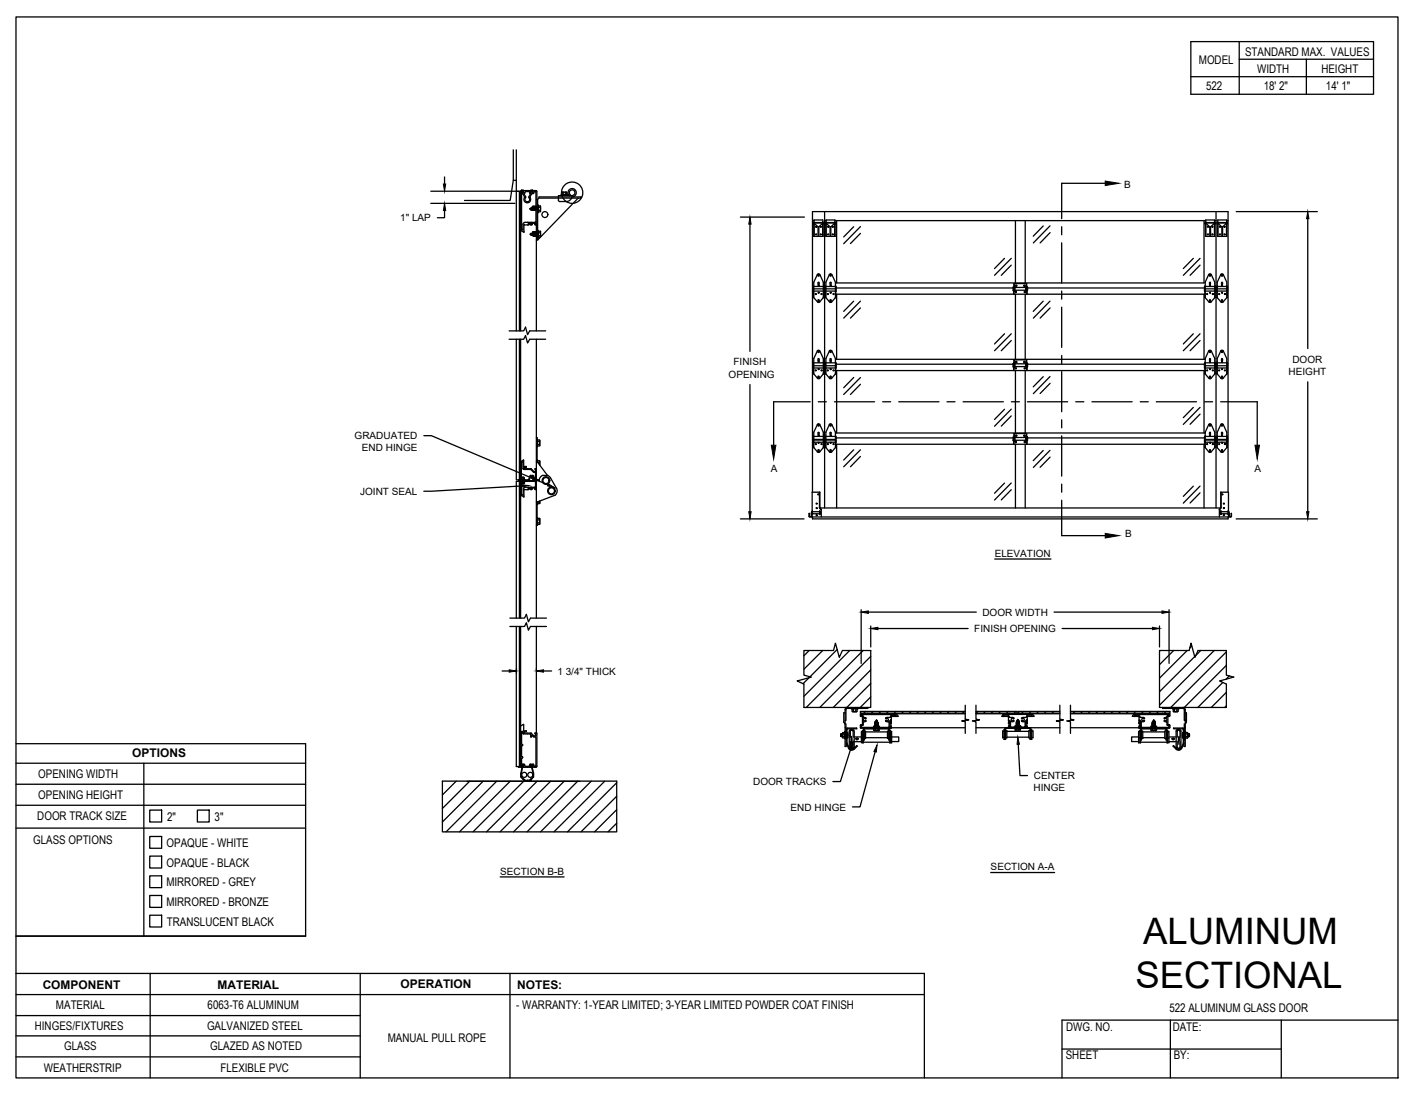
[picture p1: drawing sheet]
<svg xmlns="http://www.w3.org/2000/svg" width="279mm" height="216mm" viewBox="0 0 279 216" stroke-linecap="round" stroke-linejoin="round" font-family="sans-serif">
<!-- layer: ANNOTATIONS -->
<g fill="none" stroke="#000" stroke-width=".25">
<path d="M85 37.7h17.4M87.7 34.9v1.4M85 40.1h16.6M87.7 41.6v1.4h-1.4M146.1 42.8h12.6M148 44.2v25.1M243.9 41.8h16M258 43.2v25.6M148 75.9v25.1M258 75.4v25.6M83.6 86h1.5l23 9.7M102.9 95.9l-19.3 1"/>
<path d="M146.1 102.4h12.5M196.3 110.3h11.1M243.9 102.4h16M99.1 132.4h1.4M101.9 132v.9M105.8 132v.2M107.3 132.4h1.5M169.9 120.3v10.6M171.3 120.8h21.3M171.8 123.5v4.2M173.2 124h17.8M208 120.8h21.3"/>
<path d="M209.6 124h17.8M228.8 123.5v4.2M230.7 120.3v10.6M167.9 147.8l-2.1 6.4h-1.5M172.7 148.4l-3 10.8h-1.5M200.9 146.9l.4 6.2h1.4M98.7 173.1h12.6M195.5 172.2h12.6"/>
</g>
<g fill="#000" stroke="#000" stroke-width=".2">
<path d="M87.5 36.3h.4l-.2 1.4zM87.7 40.1l.2 1.5h-.4zM148 42.8l.2 1.4h-.5zM258 41.8l.3 1.4h-.5zM102.9 95.7l1.4 .1-1.4 .3zM108.2 95.5l1.2 .7-1.4-.3zM147.7 101h.5l-.2 1.4zM257.8 101h.5l-.3 1.4zM100.5 132.2l1.4 .2-1.4 .3zM105.8 132.4l1.5-.2v.5zM169.9 120.8l1.4-.2v.5zM171.8 124l1.4-.2v.5z"/>
<path d="M227.4 123.8l1.4 .2-1.4 .3zM229.3 120.6l1.4 .2-1.4 .3zM168.3 146.5l-.2 1.4-.5-.1zM173.1 147l-.2 1.4-.5-.1zM200.8 145.5l.3 1.4h-.4z"/>
</g>
<!-- layer: 521 -->
<g fill="none" stroke="#000" stroke-width=".25">
<path d="M101.3 29.6v6l-.6 4h-9M101.3 35.6h.6M101.9 29.6v35.7M101.9 37.8h.8M102.5 37.8v27.5M102.7 37.8v27.5M102.8 37.8v.2M102.9 38h.1M102.9 37.8h.1M102.9 38.1h.4M102.9 38.4v6.9l.1 .1 .2-.1v-1M102.9 37.6h.1"/>
<path d="M102.9 37.6l-.2 .2M103 37.7l-.1 .1M103 37.6v.1M103 38.2l.2 .1M103 38.2l-.1 .1M103.1 38.2h.1M103.2 37.7v.1M103.2 37.6v.1M103.2 37.6h.1M103.2 37.6h1.6M103.2 37.8h.1M103.3 38h.1"/>
<path d="M103.3 37.8h.1M103.3 37.8v.2M103.5 38.4l.2 .6M103.5 38v.3M103.7 37.8l-.1 .3M103.7 37.8h.7l.1 .1M104 37.6h.1M104.5 38v.1M104.5 38l.1 .3M104.6 38.4l-.3 .4a.58 .58 0 0 1 .2 .7 .58 .58 0 0 1-.5 .4l-.4-.4 .1-.5M104.7 37.8v.2M104.7 38h.1"/>
<path d="M104.7 37.8h.1M104.7 38.1h.4M104.8 37.6h.1M104.8 37.7l-.1 .1M104.8 37.6v.1M105 37.7l.1 .1M105 37.6v.1M105.1 37.6h.1M105.1 37.6h.7M105.1 38h.1M105.1 37.8h.1M105.1 37.8v.2"/>
<path d="M105.2 38.2h-.3l-.3 .6a.7 .7 0 0 1 0 1 .7 .7 0 0 1-1 .1 .7 .7 0 0 1-.1-1l-.3-.6M105.7 37.9l-.1-.1h-.2l-.2 .4M105.7 38v5.7M105.8 37.6l.1 .2M105.9 37.8v6.6M106.1 39.3v8.1h-.3M106.3 39.1h7.7M106.4 38.9l-.3 .4-.3 .1M106.4 38.9h8.3v.2h-.6l-8 8.3M110.8 38.3v.3M110.8 38.4h1.2M110.8 38.3a2.11 2.11 0 0 1 1.8-2.4 2.11 2.11 0 0 1 2.4 1.9 2.11 2.11 0 0 1-1.9 2.3"/>
<path d="M110.8 38.1v.3M110.9 38.7a2.11 2.11 0 0 0 2 1.4M111.1 38.1v.3M111.2 37.9l-.1 .1-.1-.1M111.5 37.9l.1 .1 .1-.1M111.6 38.1v.3M111.7 37.9l.1 .1M111.7 37.9h-.7l-.2 .1M111.9 38.1v.3M111.9 38.3v.3M112.3 38.6a.81 .81 0 0 1 .2-1.3 .81 .81 0 0 1 1.2 .5 .81 .81 0 0 1-.8 1M112.5 38.4a.56 .56 0 0 1 .1-.9 .56 .56 0 0 1 .8 .4 .56 .56 0 0 1-.5 .7"/>
<path d="M112.5 38.4l-.2 .2M112.9 38.9a1.17 1.17 0 0 1-1.2 .9h-1.2l-.3-.3M112.9 38.6h-2.7v.9M102.5 40.1h.2M102.7 45.5h.1M102.8 45.5h.1M102.8 45.5l.6 .3M103.4 45.8h.1M103.4 44.4v1.4M103.4 44.4h.1M103.4 44.4h.9M104.3 44.1v.1"/>
<path d="M104.3 44.1h.1M104.3 44.2h.1M104.3 44.1h.4M104.3 44.4h.1M104.4 44.3h.1M104.4 44.3v.1M104.5 41.2l.5 .1M104.6 46.2h.5l-.3 .2M104.7 44.1h.1M104.7 44.1v.3M104.7 44.4h.1M104.7 44.4h.2"/>
<path d="M104.8 46.4l-.2-.2 .2-.2h.3v.4M104.8 46.4h.3M104.9 44.1h.1M104.9 44.2h.1M104.9 44.1h.9M104.9 44.1v.1M104.9 44.4h.1M105 41.3l-.3 .1M105 44.3h.1M105 41l-.5 .2 .2 .2h.3M105 41h.1M105 41v.5"/>
<path d="M105 44.3l-.1 .1M105 41.5h.1M105 41.4v.1M105.1 41l-.1 .4zM105.1 41h.1M105.1 41.4v.1M105.1 41.5h.1M105.1 41v.4M105.1 41v.5M105.1 40.9h.1M105.1 40.9v.5M105.1 46.4h.1"/>
<path d="M105.1 46.5h.1M105.1 40.9v.1M105.1 40.9l.1 .1M105.1 46v.4l.1-.4M105.1 46h.1M105.2 41l-.1 .5M105.2 41.4l-.1 .1M105.2 41.5h.1M105.2 40.9h.1M105.2 40.9v.5v-.5M105.2 46.4l-.1 .1M105.2 46v.4"/>
<path d="M105.2 40.9v.1M105.2 46l-.1 .5M105.2 45.9h.1M105.2 45.9v.1M105.2 41.4v.1M105.2 45.9v.5M105.2 46.5h.1M105.2 41v.5M105.2 46v.5M105.3 40.9h.1M105.3 40.9l-.1 .5zM105.3 40.9l-.1 .6"/>
<path d="M105.3 40.9h-.1M105.3 45.9l-.1 .1M105.3 41.4l-.1 .1M105.3 41.5h.1M105.3 45.9l-.1 .6M105.3 45.9h.1M105.3 45.9v.1M105.3 46v.5M105.3 46.5h.1M105.3 40.9v.5zM105.3 41.4v.1M105.3 45.9v.6"/>
<path d="M105.4 46.5h.1M105.4 40.9h.1M105.4 40.9l-.1 .5zM105.4 40.9l-.1 .6M105.4 41.5h.1M105.4 40.9v.1M105.4 41h.1M105.4 45.9h.1M105.4 45.9l-.1 .6M105.4 41.5h.2M105.4 41v.5M105.4 41.4v.1"/>
<path d="M105.5 40.9h.1M105.5 40.9l-.1 .5zM105.5 46.5h.1M105.5 46.4v.1M105.5 41.5h-.1M105.5 41.5h.1M105.5 41h.1M105.5 45.9h.1M105.5 45.9v.5M105.5 41v.5M105.5 45.9l-.1 .6M105.5 45.9h.2"/>
<path d="M105.5 41.4v.1M105.5 45.9v.6M105.5 40.9v.5zM105.5 40.9l-.1 .1M105.5 44.3l.1 .1M105.5 45.9v.5zM105.5 44.3h.1M105.5 44.2h.3M105.6 41.4l-.1 .1M105.6 41.5h.1M105.6 45.9h.1M105.6 41l-.1 .5"/>
<path d="M105.6 45.9v.1M105.6 40.9h.1M105.6 40.9v.5v-.5M105.6 46.5h.1M105.6 40.9v.1M105.6 46l-.1 .5M105.6 43.9h-2l-.4 .2v.2M105.6 44.4h.1M105.6 44.4h.3M105.6 41.4v.1M105.6 45.9v.6M105.6 41v.5"/>
<path d="M105.6 40.9v.5zM105.6 46v.5M105.7 40.9h.1M105.7 40.9v.1M105.7 45.9l-.1 .1M105.7 41.4l-.1 .1M105.7 41.5h.1M105.7 45.9l-.1 .6M105.7 45.9h.1M105.7 41l-.1 .5M105.7 45.9v.1M105.7 46.5h.1"/>
<path d="M105.7 46v.5M105.7 43.7l-.1 .2M105.7 40.9v.5zM105.7 45.9v.6M105.7 41.1v.4M105.7 45.9l.1 .1M105.8 46.5h.1M105.8 44.1h.1M105.8 44.2h.1M105.8 46l-.1 .5M105.8 44.1v.1M105.8 45.9v.6"/>
<path d="M105.8 45.9h.1M105.8 45.9v.1M105.8 44.4v20.9M105.8 46.1v.4M105.9 44.4h.1M106.1 40.7l.1-.2-.1 1.4M106.1 45.8l.1-.3v1.4h-.1v-.5M106.1 41.6h.1M106.1 41.9h.1M106.1 40.9h.1M106.1 40.7h.1M106.1 45.8h.1"/>
<path d="M106.1 40.9v.7M106.1 41.6v.3M106.1 45.8v.6M106.1 41.3v.1M106.1 46.4h.1M106.1 40.7v.2M106.2 40.6l.5 .1M106.2 40.9h.4M106.2 45.9h.4M106.2 45.6l.5 .1M106.2 46.5h.4M106.6 41.5v.2"/>
<path d="M106.6 46.5v.2M106.6 40.9v.6h-.4M106.6 45.9v.6M106.6 40.7v.2M106.6 45.7v.2M106.7 41.7l-.5 .1M106.7 40.7v1M106.7 45.7v1M106.7 46.7l-.5 .1M160.3 43.5h.3M160.4 57h.1M160.5 44v.2l.1-.2"/>
<path d="M160.5 56.6v.8M160.6 56.5l-.1 2.2 1 1 1-1M160.6 56.5h1.9M160.6 57h1.9M160.6 57.4h1.9M160.6 43.8l-.1 .2M160.6 43.9v-.5h1.7v.5M160.6 43.9l-.1 .1M160.6 43.9h1.7M160.6 44.1h1.7M160.7 43.9l-.1 .2v2.6h.8v-1.9l-.7-.7v2.6M161.4 56.1h.2"/>
<path d="M161.6 59.2l-.1-.1-.1 .1v.3l.2-.1M161.6 55.8l-.2-.1v.4M161.6 54.2l-.1-.1-.1 .1v.3l.2-.1M161.6 54.2v.2M161.6 55.8v.3M161.6 59.2v.2M161.8 54.2a.29 .29 0 0 0-.3-.2 .29 .29 0 0 0-.2 .2l-.7 1.5v3M161.8 54.2l.7 1.5v3M162.3 43.9l.1 .2v2.6h-.8v-1.9l.7-.7M162.3 44.1v2.6M162.3 43.9l.1 .1M162.4 43.8l.1 .2"/>
<path d="M162.4 44v.2l.1-.2M162.5 56.5v2.2M162.5 56.6v.8M162.6 57h-.1M162.7 41.8v58.4M162.7 43.5h.3M162.8 57h.1M162.9 44v.2v-.2M162.9 56.6v.8M163 56.5l-.1 2.2 1 1 .9-1M163 56.5h1.8M163 57h1.8"/>
<path d="M163 57.4h1.8M163 43.8l-.2 .2M163 43.9l-.1 .1M163 43.9l1.8 .1M163 43.9v-.5h1.7v.5M163 44.1h1.7M163.1 43.9l-.2 .2v2.6h.9v-1.9l-.8-.7v2.6M163.8 56.1h.2M164 59.2l-.1-.1-.1 .1v.3l.2-.1M164 55.8l-.2-.1v.4M164 54.2l-.1-.1-.1 .1v.3l.2-.1M164 54.2v.2"/>
<path d="M164 55.8v.3M164 59.2v.2M164.1 54.2a.29 .29 0 0 0-.2-.2 .29 .29 0 0 0-.3 .2l-.6 1.5v3M164.1 54.2l.7 1.5v3M164.6 43.9l.2 .2v2.6h-.9v-1.9l.8-.7M164.7 44.1v2.6M164.7 43.8l.2 .2M164.7 43.5h73.2M164.8 44l.1 .2v-.2M164.8 56.5v2.2M164.9 56.6v.8M164.9 58.1h72.8"/>
<path d="M165 57h-.1M165 56.8h34.9M165.1 43.5v12.3M165.1 58.1v12.8M168.4 59.4l-1.9 2M168.4 44.7l-1.9 2.1M169.8 59.4l-3.3 3.4M169.8 44.7l-3.3 3.4M169.8 46.1l-2 2M198.2 51l-2 2M199.5 51l-3.3 3.3M199.5 52.3l-1.9 2"/>
<path d="M200 56.7h-.1v.6h.1M200.1 56.5l-.1 1.6M200.1 56.6l.2 .1v.6l-.2 .1M200.1 56v1.5M200.3 57.3h2.1M200.3 56.7h2.1M200.4 43.5v12.3M200.4 58.1v12.8M200.4 56.4l.1 .1 .1-.1M200.4 56.4l.1-.2 .1 .2M202 56.4l.1-.2 .1 .2M202 56.4l.1 .1 .2-.1"/>
<path d="M202.3 43.5v12.3M202.3 58.1v12.8M202.5 56.6l-.1 .1v.6l.1 .1M202.5 56l.1 1.5v-1.5h-2.5v2.1M202.6 58.1v-1.6v1.6M202.6 56.7h.2v.6h-.2M202.8 56.8h34.9M205.8 59.4l-1.9 2M205.8 44.6l-1.9 2M207.2 59.4l-3.3 3.4M207.2 44.6l-3.3 3.3M207.2 45.9l-2 2"/>
<path d="M235.5 51l-2 2M236.8 51l-3.3 3.3M236.8 52.3l-2 2M237.6 43.5v12.3h-72.8M237.6 58.1v12.8M237.7 57h.1M237.7 56.6v.8M237.8 44v.2v-.2M237.8 58.7v-3l.7-1.5a.29 .29 0 0 1 .3-.2 .29 .29 0 0 1 .2 .2l.7 1.5v3M237.8 56.5v2.2M237.8 56.5h1.9M237.8 57h1.9"/>
<path d="M237.8 57.4h1.9M237.9 43.8l-.1 .2M237.9 43.9v-.5h1.7v.5M237.9 43.9l-.1 .1M237.9 43.9h1.7M237.9 44.1v2.6M237.9 44.1h1.7M238 43.9l-.1 .2v2.6h.8v-1.9l-.8-.7M238.7 56.1v-.4l.1 .4M238.7 56.1h.1M238.7 59.2h.1l-.1 .3zM238.7 54.2h.1l-.1 .3z"/>
<path d="M239.6 43.9l.1 .2v2.6h-.8v-1.9l.7-.7M239.6 44.1v2.6M239.6 43.9l.1 .1M239.6 43.5h.3M239.7 43.8l.1 .2M239.7 56.5l.1 2.2-1.1 1-.9-1M239.7 44v.2l.1-.2M239.8 56.6v.8M239.8 57h.1M239.9 41.8v58.4M240.1 57h.1M240.1 56.6v.8"/>
<path d="M240.2 44v.2v-.2M240.2 58.7v-3l.7-1.5a.29 .29 0 0 1 .2-.2 .29 .29 0 0 1 .3 .2l.7 1.5v3M240.2 56.5v2.2M240.2 56.5h1.9M240.2 57h1.9M240.2 57.4h1.9M240.3 43.8l-.2 .2M240.3 43.9v-.5h1.7v.5M240.3 43.9l-.1 .1M240.3 43.9l1.8 .1M240.4 43.9l-.2 .2v2.6h.9v-1.9l-.8-.7v2.6M241 56.1l.1-.4 .1 .4"/>
<path d="M241 56.1h.2M241.1 59.2h.1l-.1 .3zM241.1 54.2h.1l-.1 .3zM241.9 44l.1 .1M241.9 43.9l.2 .2M241.9 44l-1.6 .1M242 44.1l-.8 .7v1.9h.9v-2.6M242 44.1v2.6M242 43.8l.2 .2M242 43.5h.3M242.1 56.5v2.2l-1 1-.9-1M242.1 44v.2l.1-.2"/>
<path d="M242.1 56.6v.8M242.2 57h-.1M100.5 67h2.8l.4-.8 .4 1.5 .4-.7h3.2M100.5 65.3h2.8l.4-.7 .4 1.4 .4-.7h3.2M101.9 67v27.7h.6v-27.7M102.7 67v27.7l-.4 .1M105.8 67v27.7l-.1 .1M160.5 71.7v.4M160.5 72.2v.4M160.6 71.5l-.1 2.3 1 1 1-1M160.6 71.6h1.9M160.6 72.2h1.9"/>
<path d="M160.6 72.6h1.9M161.4 74.3v.2h.2M161.4 70.9v.3l.2-.1M161.4 74.3h.2M161.4 70.9h.2M161.4 69.5h.2M161.6 69.3l-.2-.1v.3M161.6 69.3v.2M161.6 70.9v.2M161.6 74.3v.2M161.8 69.3a.29 .29 0 0 0-.3-.2 .29 .29 0 0 0-.2 .2l-.7 1.5v3M161.8 69.3l.7 1.5v3"/>
<path d="M162.5 71.5v2.3M162.5 71.7v.4M162.5 72.2v.4M162.9 71.7v.4M162.9 72.2v.4M163 71.5l-.1 2.3 1 1 .9-1M163 71.6h1.8M163 72.2h1.8M163 72.6h1.8M163.8 74.3v.2h.2M163.8 70.9v.3l.2-.1M163.8 74.3h.2"/>
<path d="M163.8 70.9h.2M163.8 69.5h.2M164 69.3l-.2-.1v.3M164 69.3v.2M164 70.9v.2M164 74.3v.2M164.1 69.3a.29 .29 0 0 0-.2-.2 .29 .29 0 0 0-.3 .2l-.6 1.5v3M164.1 69.3l.7 1.5v3M164.8 71.5v2.3M164.8 70.9h73M164.9 71.7v.4M164.9 72.2v.4"/>
<path d="M164.9 73.1h72.8M165 71.9h34.9M165.1 73.1v12.3M168.4 74.5l-1.9 2M169.8 60.8l-2 2M169.8 74.5l-3.3 3.4M169.8 75.8l-2 2.1M198.2 65.9l-2 2M199.5 65.9l-3.3 3.3M199.5 67.2l-1.9 2M200 71.8l-.1-.1v.7l.1-.1M200.1 71.6l-.1 1.5"/>
<path d="M200.1 71.7h.2v.7l-.2 .1M200.1 71v1.6M200.3 72.3h2.1M200.3 71.8h2.1M200.4 73.1v12.3M200.4 71.3h.2v.3h-.2zM202 71.3h.2v.3h-.2zM202.3 73.1v12.3M202.5 71.7h-.1v.7l.1 .1M202.5 71l.1 1.6v-1.6h-2.5v2.1M202.6 73.1v-1.5v1.5M202.6 71.8l.2-.1v.7l-.2-.1"/>
<path d="M202.8 71.9h34.9M205.8 74.3l-1.9 2M207.2 74.3l-3.3 3.4M207.2 60.8l-2 2M207.2 75.6l-2 2.1M235.5 65.9l-2 2M236.8 65.9l-3.3 3.3M236.8 67.2l-2 2M237.6 73.1v12.3M237.7 72.2v.4M237.7 71.7v-.1v.6v-.1M237.8 73.8v-3l.7-1.5a.29 .29 0 0 1 .2-.2 .29 .29 0 0 1 .3 .2l.7 1.5v3"/>
<path d="M237.8 71.5v2.3M237.8 71.6h1.9M237.8 72.2h1.9M237.8 72.6h1.9M238.7 74.3v.3l.1-.3M238.7 70.9v.3l.1-.3M238.7 69.5v-.3l.1 .3M238.7 74.3h.1M238.7 70.9h.1M238.7 69.5h.1M239.7 71.5l.1 2.3-1.1 1-.9-1M239.8 72.2v.4"/>
<path d="M239.8 71.7v-.1v.6v-.1M240.1 72.2v.4M240.1 71.7v.4M240.2 73.8v-3l.7-1.5a.29 .29 0 0 1 .2-.2 .29 .29 0 0 1 .3 .2l.7 1.5v3M240.2 71.5v2.3M240.2 71.6h1.9M240.2 72.2h1.9M240.2 72.6h1.9M241 74.3l.1 .3 .1-.3M241 70.9l.1 .3 .1-.3M241 69.5l.1-.3 .1 .3M241 74.3h.2"/>
<path d="M241 70.9h.2M241 69.5h.2M242.1 71.5v2.3l-1 1-.9-1M242.1 72.2v.4M242.1 71.7v.4M102.3 94.8h.1M102.4 94.7h-.1M102.4 94.8h.3M102.5 95v27M102.5 92.4h.2M102.5 97.4h.2M102.7 95h-.8v27"/>
<path d="M102.7 97.7h.1M102.8 97.8h.1M102.8 97.7l.6 .4M102.8 94.8h.1M102.9 91.3v2.7l.5 .2 .2 .5M102.9 95.1v.2M102.9 95.1h.1M102.9 95.3h.1M102.9 95.4h.4M102.9 94.8h-.2M102.9 94.7v.1M102.9 94.6h.1"/>
<path d="M102.9 94.7h.1M102.9 97.7h.1M102.9 91.2v.1M103 95l-.2-.2-.1 .2v27M103 91.1l-.1 .1M103 91.1l.2 .2M103 95.1l.1 .2 .1-.2M103 94.6h.1M103 95h.1M103 95l-.1-.3 .2-.1 .2 .1-.1 .3M103 94.6v.1M103 95v.1"/>
<path d="M103 95.1h.1M103.2 95.1h.1M103.2 94.7h.1M103.2 91.3v1.3l1.5 .1 .6 .5M103.2 95v.1M103.2 94.6h.1M103.2 96.5v1.1l-.2 .1M103.3 94.3v.3M103.3 90.8l-.6 .3M103.3 94.3h-.4v.3M103.3 94.6l-.1 .1M103.3 94.8h1"/>
<path d="M103.3 95v.1M103.3 95h.1M103.3 95.1h.1M103.3 95.3h.1M103.3 94.7v.1M103.3 92.4l1.5 .1M103.3 92l.5 .1M103.3 90.8v1.2M103.3 92.4v.1M103.3 95.1v.2M103.4 98.1h.1M103.4 96.6v1.5"/>
<path d="M103.4 96.6h.9M103.4 96.6h.1M103.5 95.3l-.6 .4v1.9M103.5 95.4l.1-.4h1.9l.1 .1 .1 .9-.2 .1-1.9 .1-.4 .3M103.5 92.3h.1M103.5 92.3h-.2M103.6 94.7h.6M103.8 92.1h.1M103.8 92.2l-.3 .1M103.8 92.2h.1M103.9 92.1v.1M104 94.8h.1"/>
<path d="M104.2 96.3v.2M104.3 96.5h.1M104.3 96.3h.1M104.3 96.3h.4M104.3 94.6l-.1 .1M104.4 94.7l-.1 .1M104.4 96.5h.1M104.4 96.5l-.1 .1M104.6 93.9h.7M104.6 93.9l-.3 .7M104.7 96.3h.1M104.7 94.1l-.3 .7"/>
<path d="M104.7 96.3v.3M104.7 94h.4M104.7 96.6h.1M104.7 96.6h.2M104.8 92.5h.1M104.8 92.5l.6 .6M104.8 96.3v.2M104.8 94.3l.2-.1h.1l.3 .6 .4 .2M104.9 94.3h.1M104.9 96.5h.1M104.9 96.3h.1M104.9 96.3h.8"/>
<path d="M104.9 96.6h.1M105 96.5h.1M105 96.5l-.1 .1M105 94.3h.1M105 94.3l.2 .5M105.2 94.1l.4 .7M105.2 94.8h-1.7l-.2 .2M105.2 94.8h.1M105.3 93.2h.1M105.4 93.1h.1M105.4 93.2l.3 .2-.1 1.2-.3-.7M105.4 94.8h.1"/>
<path d="M105.4 93.1h.2M105.5 96.5l.1 .1M105.5 96.5h.1M105.5 96.5h.2M105.6 92.5l.1 .3M105.6 96.6h.1M105.6 96.6h.2M105.7 92.7v.1M105.7 92.8l-.1 .3M105.7 96.3v.2M105.7 96.3h.1M105.8 92.5h.1"/>
<path d="M105.8 92.5h-.2M105.8 96.6h.1M105.8 94.6l.6 .1M105.8 86.4h.2v4.7h-.2M105.8 99.1h.2M106 87.1l.1-.4v1.5h-.1v-.4M106 87.5v.3M106 87.1h.1M106 99.1v.1M106 99.2h.1M106 87.8h.1M106 99.1v4.5h-.2"/>
<path d="M106 87.1v.4M106 87.5v.1M106.1 99.1v.4h-.1v-.3M106.1 90.9l.4 .1M106.1 86.8l.4 .1M106.1 99.1h.4M106.1 87.1h.4M106.1 87.7h.4M106.4 99.1l.1 .2M106.4 87.7l.1 .2M106.5 91.2v.6M106.5 87.1v.6"/>
<path d="M106.5 91.2h-.4l-.1-.4v.3l2 2.7M106.5 91l-.1 .2M106.5 86.9l-.1 .2M106.5 98.9v.2M106.5 99.3l-.4 .1M106.5 87.9l-.4 .1M106.5 86.9v1M106.5 91v.8M106.5 98.9v.4M108 93.8l.6 .5M108 93.8h-.9a1.09 1.09 0 0 0-.7 1h-.6v27.2M108.6 94.3l1.2 2a1.09 1.09 0 0 1-.2 1.4"/>
<path d="M109.6 97.7l-3.6 1.4M160.3 97.1v-55.3h82v55.3M160.5 86.8v.5M160.5 86.2v.4M160.6 88.3l.9 1 1-1M160.6 86.7h1.9M160.6 86.1h1.9M160.6 87.3h1.9M160.6 86.8h1.9M160.6 86.1v2.2M161.4 83.8v.3l.2-.1M161.4 85.7h.2"/>
<path d="M161.4 83.8h.2M161.6 88.8l-.1-.1-.1 .1v.3l.2-.1M161.6 85.4l-.2-.1v.4M161.6 83.8v.2M161.6 85.4v.3M161.6 88.8v.2M161.7 97.1v3l.3 .5M161.8 83.8a.29 .29 0 0 0-.3-.2 .29 .29 0 0 0-.2 .2l-.7 1.5v3M161.8 83.8l.7 1.5v3M162.5 86.1v2.2M162.5 86.8v.5M162.5 86.2v.4"/>
<path d="M162.9 86.8v.5M162.9 86.2v.4M163 88.3l.9 1 .9-1M163 86.7h1.8M163 86.1h1.8M163 87.3h1.8M163 86.8h1.8M163 86.1v2.2M163.8 83.8v.3l.2-.1M163.8 85.7h.2M163.8 83.8h.2M164 88.8l-.1-.1-.1 .1v.3l.2-.1"/>
<path d="M164 85.4l-.2-.1v.4M164 83.8v.2M164 85.4v.3M164 88.8v.2M164.1 83.8a.29 .29 0 0 0-.2-.2 .29 .29 0 0 0-.3 .2l-.6 1.5v3M164.1 83.8l.7 1.5v3M164.8 86.1v2.2M164.8 85.4h73M164.9 86.8v.5M164.9 86.2v.4M164.9 87.7h72.8M165 86.4h34.9"/>
<path d="M165.1 87.7v12.5M168.4 88.8l-1.9 2M169.8 88.8l-3.3 3.3M169.8 90.1l-2 2M198.2 80.8l-2 2M198.2 95.3l-2 2M199.5 80.8l-3.3 3.3M199.5 82.1l-1.9 2M199.5 95.3l-3.3 3.4M199.5 96.6l-1.9 2.1M200 86.3h-.1v.7l.1-.1M200.1 86.1l-.1 1.6"/>
<path d="M200.1 86.2l.2 .1-.1 .7M200.1 85.6v1.5M200.2 86.9l-.1 .1M200.3 86.9h2.1M200.3 86.3h2.1M200.4 87.7v12.5M200.4 86h.1M200.4 86l.1 .1 .1-.1M200.4 85.9l.1-.1 .1 .1M200.6 86h.1M202 86l.1 .1 .1-.1M202 85.9l.1-.1 .1 .1"/>
<path d="M202 86h.1M202.3 86h.1M202.3 87.7v12.5M202.4 86.9l.1 .1M202.5 86.2l-.1 .1v.7M202.5 85.6l.1 1.5v-1.5h-2.5v2.1M202.6 87.7v-1.6v1.6M202.6 86.3h.2v.7l-.2-.1M202.8 86.4h34.9M205.8 88.9l-1.9 2M207.2 88.9l-3.3 3.3M207.2 90.2l-2 2"/>
<path d="M235.5 80.4l-2 2M235.5 95.9l-2 2.1M236.8 80.4l-3.3 3.4M236.8 81.7l-2 2M236.8 95.9l-3.3 3.4M236.8 97.3l-2 2M237.6 87.7v12.5M237.7 86.2v.4M237.7 86.8v.5M237.8 86.7h1.9M237.8 86.1h1.9M237.8 87.3h1.9"/>
<path d="M237.8 86.8h1.9M237.8 86.1v2.2M238.6 83.7h.3l.1 .1 .7 1.5v3l-1 1-.9-1v-3zM238.7 83.8v.3l.1-.3M238.7 85.7v-.4l.1 .4M238.7 85.7h.1M238.7 83.8h.1M238.7 88.8h.1l-.1 .3zM239.7 86.1v2.2M239.8 86.2v.4M239.8 86.8v.5M240.1 86.2v.4"/>
<path d="M240.1 86.8v.5M240.2 88.3l.9 1 1-1M240.2 88.3v-3l.7-1.5a.29 .29 0 0 1 .2-.2 .29 .29 0 0 1 .3 .2l.7 1.5v3M240.2 86.7h1.9M240.2 86.1h1.9M240.2 87.3h1.9M240.2 86.8h1.9M240.2 86.1v2.2M240.9 97.1v3l-.3 .5M241 83.8l.1 .3 .1-.3M241 85.7l.1-.4 .1 .4M241 85.7h.2"/>
<path d="M241 83.8h.2M241.1 88.8h.1l-.1 .3zM242.1 86.1v2.2M242.1 86.2v.4M242.1 86.8v.5M106 102.3l.1-.1v1.4h-.1v-.3M106 103v.3M106 102.3h.1M106 102.5h.1M106 103.3h.1M106 102.5v.5M106 102.3v.2"/>
<path d="M106 103v.1M106.1 102.3l.4 .1v1M106.1 102.6h.4M106.1 103.2h.4M106.4 103.2l.1 .2M106.5 102.6v.6M106.5 102.4l-.1 .2M106.5 103.4l-.4 .1M159.7 101.9l.6 .1M159.7 101.9l-.1-.6v.6l.2 .1h83l.2-.1v-.6l-.1 .6M160.1 101.3v.7M160.2 101.1l-.1 .2"/>
<path d="M160.3 102v-4.9h1.5v3l.3 .4v1.5M160.3 100.8v.7M160.3 101v.4M160.3 102v.4h82v-.4M160.3 101.4h1.4M160.3 101h1.4M161.7 100.8l.1 .7zM161.8 101v.4M161.8 100.2h79.1M240.6 102v-1.5l.3-.4v-3h1.5v4.9M240.9 100.8v.7zM240.9 101v.4"/>
<path d="M240.9 101.4h1.4M240.9 101h1.4M242.4 100.8v.7M242.4 101v.4M242.5 101.1v.2M242.6 101.3v.7M242.9 101.9l-.5 .1M100.6 123.6h2.9l.4-.7 .4 1.5 .4-.8h3.1M100.6 122h2.9l.4-.8 .4 1.5 .4-.7h3.1M101.9 123.6v27.7h.8v-27.7M102.5 123.6v27.7M105.8 123.6v21.1"/>
<path d="M158.6 128.4h5.9l.3-1.5 .8 2.8 .6-1.3h5.6v11.2h-13.2v-4.6l-1.3-.6 2.8-.8-1.5-.4zM159.6 133.8l-1.1 1.1M159.7 128.4l-1.1 1M162.3 128.4l-3.7 3.7M165.2 128.2l-5.4 5.4M167.2 139.6l-.4 .2v.2v7.3h.2v-3.3l.2-.3M167.7 128.4l-9.1 9M168 139.8h1.2M168.1 139.9l.1 .5 .7-.1M168.4 139.9v.5M168.9 139.9v.5M169.1 139.9v.5h-.2"/>
<path d="M170.3 128.4l-11.2 11.2M171.2 139.6v.2l-4.2 .1-.1 2.3h-.1M171.8 129.5l-10 10.1M171.8 132.2l-7.4 7.4M171.8 134.9l-4.7 4.7M171.8 137.5l-2.1 2.1M190.5 139.2v2.7l.7 .2-1.4 .2 .7 .1v2.3M192.6 139.2v2.7l.7 .2-1.4 .2 .7 .1v2.3M209.1 139.2v2.7l.7 .2-1.4 .2 .7 .1v2.3M211.2 139.2v2.7l.7 .2-1.4 .2 .7 .1v2.3M228.8 128.4h5.8l.4-1.5 .8 2.8 .6-1.3h5.6v4.8l1.4 .4-2.8 .8 1.4 .6v4.6h-13.2zM228.9 128.4l-.1 .1"/>
<path d="M229.4 139.6v.2l4.2 .1 .1 2.3h.2M231.4 139.8h1.2M231.5 139.9v.5l.1 .1 .1-.1M231.6 128.4l-2.8 2.8M231.8 139.9v.5M232.2 139.9v.5l.1 .1 .2-.1M232.5 139.9v.5M233.4 139.6l.4 .2v.2l.1 7.3h-.3v-3.5l-.2-.1h-1.8v.1h1.8M234.3 128.4l-5.5 5.4M235.2 127.5l-.4 .4M235.7 129.6l-6.9 6.9M236.9 128.4l-1 1"/>
<path d="M239.6 128.4l-10.8 10.8M241.3 134.7l-5 4.9M242 128.7l-11 10.9M242 131.3l-8.3 8.3M242 136.6l-3 3M242 139.3l-.3 .3M242.6 133.4l-.7 .6M87.3 154.2v10h34.4v-10h-34.4M90 154.2l-2.7 2.7M92.1 154.2h22.3M92.7 154.2l-5.4 5.4M95.4 154.2l-8.1 8"/>
<path d="M98 154.2l-10 10M100.7 154.2l-10 10M102.3 151.4h.1M102.3 151.3v.1M102.4 151.3h-.1M102.4 151.4h.4M102.5 148.9h.2M102.7 143.3h.1M102.8 152.6v.6M102.8 151.4h.1M102.8 153.3h.1M102.8 153.4l.5 .5"/>
<path d="M102.9 151.4h.1M102.9 147.3v1.9l.2 .2-.2 .3v1l.5 .1M102.9 151l.1 .3M103 151.3h.1M103 151h.1M103 151h.3M103 151.3v.1M103 151.4l-.2 1.2M103.1 146.9v.1M103.1 147l-.2 .3M103.1 144.7v-.4h-.2v2.5l.1 .1M103.1 144.7l.2 .1h1.3"/>
<path d="M103.2 151l-.3 1.6M103.2 151h-.3v.3M103.2 151.3l.1 .1M103.3 151.3h-.1M103.3 143h.1M103.3 151.3h.1M103.3 143l-.6 .3M103.3 151h.1M103.3 153.9h.1M103.3 153.9v.1M103.3 151.2v.1M103.3 144.5v.1"/>
<path d="M103.3 143v1.2M103.3 154h.1M103.3 151v.3M103.4 144.7h1.4M103.4 154.2l-10.1 10M103.4 150.8l.1 .1M103.4 153.9l.6 .2M103.4 154h.1M103.4 153.9l-.1 .1M103.5 144.5h.1M103.5 144.5h-.2M103.5 150.9l.2 .3"/>
<path d="M103.8 144.2h-.4M103.8 144.3l-.3 .2M103.9 144.3v.1M104 154.1h.1M104.1 154.1v.1M104.1 154.1h.1M104.5 151.1l-.1 .1h-.7M104.6 144.8l.1 .2M104.7 145.4h.2M104.7 151v.3M104.7 145v.4M104.7 153.9h.1"/>
<path d="M104.7 151.2l.1 .1M104.7 151h.1M104.8 151.3l.1 .2M104.8 151h.3M104.8 144.7h.1M104.8 151.3h.1M104.8 154l-.7 .1M104.8 151.4h-1.5M104.8 153.9h.1M104.8 144.7l.6 .5M104.8 151.3v.1M104.9 145.1l.4 .3"/>
<path d="M104.9 151.5a1.95 1.95 0 0 1 .1 2 1.2 1.2 0 0 1-1.5 .4 1.2 1.2 0 0 1-.6-1.3M104.9 145.1v.3M105 151.5a2.5 2.5 0 0 1 .2 1.8h.1M105 151.3v.2M105 151.3l.1 .1h.7M105.1 151h.1M105.1 151l-.4 .1M105.1 151.3h.1M105.1 151v.3M105.2 153.4l-.4 .5M105.2 153.4h.1M105.3 153.4h.1"/>
<path d="M105.3 153.3h.1M105.3 145.4l.4 .2M105.4 145.2h.1M105.6 144.7l-.1 .1 .2 .2M105.7 145h.1M105.7 151.1l-.3 .1-.2-.4h-.6l-.1 .3M105.7 145.2h-.3M105.7 145v.2M105.7 145.6v5.5M105.9 144.7h-.3M105.9 151.3l-.1 .1M105.9 144.7v6.6"/>
<path d="M106 154.2l-10 10M108.7 154.2l-10 10M111.3 154.2l-10 10M114 154.2l-10 10M116.7 154.2l-10 10M119.3 154.2l-10 10M121.7 154.5l-9.7 9.7M121.7 157.1l-7.1 7.1M121.7 159.8l-4.4 4.4M165.9 145v-.2v.5M165.9 145.2l.1-.3-.1 .4M165.9 144.8h.1"/>
<path d="M165.9 145.3h.2M166 144.8l.1 .1M166 144.8v.6M166.1 144.9h.1M166.1 145.3l.1 .1M166.1 144.9l-.1 .4M166.1 144.8v.6M166.2 144.9h.1M166.2 144.9l-.1 .4M166.2 145.3h.1M166.2 145.3v.1M166.2 144.8v.6"/>
<path d="M166.3 145.6h.4M166.3 144.9h.1M166.3 144.7v.9M166.3 144.9l-.1 .4M166.3 144.6v.2M166.3 144.8v.6M166.3 145.4v.2M166.3 144.8h.4M166.3 145.4h.4M166.6 142.6l.1 .3M166.7 144.4l.1 .1v1.3h-.1zM166.7 144.6l-.4 .1"/>
<path d="M166.8 140.7h-.3v1.9M166.8 143.6h.1M166.9 142.9v3M167 146.6l.4 1.1M167.1 145.5v.1M167.1 144.6v.1M167.2 143.8l-.1 .2v2.6l.5 1M167.3 145.2v.4h-.1M167.3 143.7h1.7v.1h-1.7M167.3 145.1h.1M167.3 144.6v1M167.3 144.6v.4"/>
<path d="M167.3 144.6l-.1 .1M167.5 147.6l.3 .3h.3l1-.8v.2l-1 .8-.4-.1-.3-.3M167.6 144.3v3.2v.2l.4 .2M167.8 146.3v1.2l.2 .2 .3-.2v-1.2M167.8 145.5v-1.2l.1-.2h.3l.1 .2v1.2M167.9 145.5v.7M168 143.9l-.4 .2v.2M168 143.9a.41 .41 0 0 1 .5 .4M168 145.3v1.6M168.1 145.7v.7M168.3 140.5h.7M168.5 147.5l-.2 .3-.3 .1"/>
<path d="M168.6 145.4h1.4M168.6 144.3v3.2M168.6 146.4h1.4M168.9 145.8l.2-.2 .2 .2M168.9 145.8h.4l-.2 .2zM169.8 141.3l.4 .1M169.8 143.6l.1 .1h6M169.8 141v.3M169.8 143.2v.4M169.9 140.8l-.1 .2M169.9 140.7v.2h20.6M169.9 143.4l.2 .2h2.2l.1-.2"/>
<path d="M170.2 143l-.4 .1M170.2 141.4v1.6M170.2 144.4l-.2-.1v2.3l.2-.1M170.2 144.1h.1v2.5h-.1zM170.2 145.6l-.2 .1M170.3 141.5l.2 .1M170.3 142.6v.5l-.3 .1-.1 .2M170.3 141.5v-.2l-.3-.1v-.2h6.7l.1 .1-.1 .1-1 .1v.3l-.9 .1M170.3 146.5h5.3M170.5 142.4l-.2 .2M170.5 141.6l.4 .1M170.5 144.2l.3 .1v1.4l-.3 .1"/>
<path d="M170.6 143.7l-.2 .2M170.7 142.2l.2 .1-.4 .1M170.8 144.4h4.3M170.8 145.6h4.3M170.8 140.4l-.3 .3M170.9 141.7v.1h-.3l-.3 .2 .3 .3 .1-.1M171.2 140.7v.2M172.3 143.7l1.3 .1zM172.3 140.4l-.3 .3M172.4 143.8l.1 .4h.9l.1-.4M172.4 143.5h.1M172.4 143.4h1.1"/>
<path d="M172.7 144.1l-.2 .1M172.7 143.8v.3l.7 .1M172.7 142.9h.1M172.7 143h.1M172.7 143.1h.1M172.7 143.2h.1M172.7 143.3h.1M172.7 143.4h.1M172.7 142.6h.4h-.4M172.7 142.7h.4zM172.7 142.8h.4zM172.7 142.9l.4-.1z"/>
<path d="M172.7 142.7h.1M172.7 142.8h.1M172.7 142.6h.1M172.7 142.9h.4zM172.7 143h.4zM172.7 143.1h.4zM172.7 143.2l.4-.1zM172.7 143.2h.4zM172.7 143.3h.4zM172.7 143.4h.4zM172.7 143.4h.5M172.7 143.2v.1"/>
<path d="M172.7 142.9v.1M172.7 142.6v.1M172.7 143.4h.5h-.1M172.7 143.3v.1M172.7 142.6l.4-.1zM172.7 143v.1M172.7 142.9h.5M172.7 142.6h.5h-.1M172.7 142.8h.5h-.1M172.7 142.7v.1M172.7 143.2h.5h-.1M172.7 143.1v.1"/>
<path d="M172.7 142.8v.1M172.7 143.1h.5M172.7 142.7h.5M172.7 142.8h.5M172.7 143.3h.5M172.8 142.5h.1M172.9 143.7h.1M173 143.4h.1h-.1M173 142.1l.1 .4h-.3M173 142.1l-.2 .4M173 142.1v.4M173.1 142.2l-.1 .3"/>
<path d="M173.1 142.7h.1M173.1 142.8h.1M173.1 142.5h.1M173.1 142.9h.1M173.1 143.1h.1M173.1 143.3h.1M173.1 143.4h.1M173.1 143.7h.1M173.2 142.6h.1M173.2 142.9h.1M173.2 142.9l-.1 .1M173.2 143h.1"/>
<path d="M173.2 143.1h.1M173.2 143.3h.1M173.2 143.3h-.5M173.2 142.9l-.5 .1M173.2 143.1h-.1M173.2 142.7h.1M173.2 142.6l-.1 .1M173.2 143h-.1M173.2 143.8v.3M173.2 143.4h.1M173.2 142.6l-.5 .1M173.2 143h-.5"/>
<path d="M173.5 143.5h.1M173.6 143.7h.1M173.8 140.4l-.3 .3M174.8 141.7v.1h.3l.2 .2-.2 .3-.2-.1M174.9 142.2l-.2 .1 .2 .1 .5 .1v.9M175.3 140.4l-.4 .3M175.3 143.7l.2 .2v2.1h-.1l-.1-2.1-4.7-.1-.1 2.2h-.1v-2.1M175.4 144.2l-.3 .1v1.4l.3 .1M175.4 143.4l-.1 .2-1.8-.2M175.6 144.1h.1v2.5h-.1zM175.6 142.6h.1M175.6 143.6h.1"/>
<path d="M175.6 142.6h.3M175.7 144.4l.2-.1v2.3l-.2-.1M175.7 145.6l.2 .1M175.7 142.2h.1M175.7 142.2h-.1v.4M175.7 142.7h.1M175.7 142.7h-.1v.9M175.7 143.6h.1M175.7 142.2v.1M175.7 142.7v.2M175.7 143.4v.2M175.8 142.3h.1"/>
<path d="M175.8 142.9h.1M175.8 143.4h.1M175.8 143.3l.1 .1M175.9 142.3h.1M175.9 142.6h.1M175.9 142.8h.1M175.9 143.4h.1M175.9 143.7h.1M175.9 142.3h-.1M175.9 142.8l-.1 .1M175.9 143.6h14.6M175.9 141.4v.9"/>
<path d="M175.9 142.6v.2M175.9 143.4v.3M175.9 141.4h.1M175.9 141.4h1.3M175.9 145.4h1.4v.9h-1.4M176.8 140.4l-.4 .3M176.9 140.8v.1M176.9 140.9l.3 .5M177.2 141.4h.1M178.3 140.4l-.4 .3M179.8 140.4l-.3 .3M181.3 140.4l-.3 .3"/>
<path d="M182.8 140.4l-.4 .3M184.3 140.4l-.4 .3M185.8 140.4l-.4 .3M187.3 140.4l-.4 .3M188.8 140.4l-.4 .3M190.3 140.4l-.4 .3M190.5 140.4h-20.7v.3h20.7M192.6 140.4h8.1v.3h-8.1M192.6 143.6h16.5M192.6 140.9h16.5M193 140.4l-.4 .3M194.5 140.4l-.4 .3"/>
<path d="M195.9 140.4l-.3 .3M197.4 140.4l-.3 .3M197.7 141.4h1.3M198 140.9l-.3 .5M198 140.8v.1M198.1 144.3l-.3-.1v1.4l.3-.1M198.1 144h.1v1.9h-.1zM198.4 143.8h4.8M198.4 144.1l.3 .1v1.4l-.3 .1M198.5 143.6l-.2 .2v2.1h.1v-2.1M198.7 144.3h4.3M198.7 145.5h4.3"/>
<path d="M198.9 140.4l-.3 .3M199 141.4h.1M199 141.2l.1 .3M199 141.3h-.9l-.1-.2 .1-.1h5.4l.2 .1-.2 .2h-.8M199 141.4v.9M199 142.6v.2M199 143.4v.2M199 142.3h.1M199 142.8l.1 .1M199 142.6h.1M199 142.8h.1M199 143.4h.1"/>
<path d="M199 143.6h.1M199 142.6h.2M199.1 141.4l1 .3M199.1 142.3h.1M199.1 143.4h.1M199.1 142.9h.1M199.1 143.3l-.1 .1M199.1 142.2v.1M199.1 142.7v.2M199.1 143.4v.1M199.1 142.2h.1l.1 .4M199.1 142.7h.1l.1 .8"/>
<path d="M199.1 143.5h.1M199.2 142.6h.1M199.2 143.5h.1M199.2 140.7v.2M199.5 143.5h.6M199.6 142.4l-.2 .1 .1 1M199.9 142.2l.2 .1-.5 .1M200.1 141.7v.1h-.3l-.3 .2 .3 .3 .1-.1M200.2 143.4l-.1 .1M200.3 143.7l.1 .4h.9l.1-.4M200.3 143.3l-.1 .1M200.3 143.6l-.1 .1h1.3l-.5-.1"/>
<path d="M200.3 143.4h.1M200.3 143.6h.1M200.3 143.3h1.1M200.4 140.4l-.3 .3M200.5 144l-.1 .1M200.6 143.7v.3h.5M200.6 142.8h.1M200.6 142.9h.1M200.6 143h.1M200.6 143.1h.1M200.6 143.3h.4M200.6 143.2h.1"/>
<path d="M200.6 143.3h.1M200.6 142.5h.4zM200.6 142.6h.4zM200.6 142.7h.4zM200.6 142.8l.4-.1zM200.6 142.5h.1M200.6 142.6h.1M200.6 142.7h.1M200.6 142.8h.4zM200.6 142.9h.4h-.4M200.6 142.9h.4zM200.6 143h.4z"/>
<path d="M200.6 143.1l.4-.1zM200.6 143.1h.4zM200.6 143.2h.4zM200.6 143.3h.4zM200.6 140.7v.2M200.6 142.7v.2M200.6 143v.3M200.6 143.3h.5M200.6 143.1h.4M200.6 142.5v.1M200.6 142.5l.4-.1zM200.6 142.9v.1"/>
<path d="M200.6 142.8h.5M200.6 142.6v.1M200.6 143.1h.5h-.1M200.6 142.7h.5M200.7 142.4h.1M200.8 143.6h.1M200.8 142.4h.1M200.8 143.3h.2h-.1M200.8 142l-.1 .4M200.8 142l.2 .4M200.8 142v.4M201 143.6h-.7"/>
<path d="M201 142.1l-.1 .3M201 142.5h.1h-.5M201 142.7h.1M201 142.8h.1M201 142.9h.1M201 143h.1zM201 143.2h.1M201 142.5h.1M201 142.4h.1M201 143.6h.1M201 142.4h-.4M201 143.2h-.4"/>
<path d="M201.1 142.6h.1M201 142.6h.1M201 142.8l.1 .1M201.1 142.9h.1M201.1 143h.1M201 143.3h.1M201 142.8h-.4M201 142.6h-.4M201 142.7h-.4M201 142.9h-.4M201 142.9l-.4 .1M201 143h-.4"/>
<path d="M201 142.9l.1 .1M201 143h.1M201.1 142.4h.1M201.1 143.2h.1M201.1 143.3h.1M201.1 142.6v.1M201.1 142.7h.1M201.1 142.8h.1M201.1 143.7v.3l.2 .1M201.1 142.5l-.1 .1M201.1 142.9h-.1M201.1 143.3h-.1"/>
<path d="M201.1 140.7v.2M201.1 142.5v.1M201.1 142.5l-.5 .1M201.4 143.4h.1M201.4 143.3l.1 .2M201.5 143.5h.6M201.6 141.7v.1h.3l.2 .2-.2 .3-.2-.1M201.7 142.2l-.2 .1 .2 .1h.4M201.9 141.6l-.3 .1M202 140.4l-.4 .3M202.1 142.4l.2 .1v.8l-.2 .2M202.4 142.7h.1"/>
<path d="M202.4 143.5h.1M202.4 140.7v.2M202.5 142.2h-.1v.4h.3M202.5 142.2h.1M202.5 142.7h-.1v.8M202.5 142.7h.1M202.5 143.5h.1M202.6 141.4l-.2 .2h-.5M202.6 142.2v.1M202.6 142.7v.2M202.6 143.4v.1M202.6 142.3h.1"/>
<path d="M202.6 143.4h.1M202.6 142.9h.1M202.6 143.3l.1 .1M202.7 142.3h.1M202.7 142.6h.1M202.7 142.8h.1M202.7 143.4h.1M202.7 143.6h.1M202.7 141.2l-.1 .3M202.7 141.4v.9M202.7 142.6v.2M202.7 143.4v.2"/>
<path d="M202.7 142.3h-.1M202.7 142.8l-.1 .1M202.7 141.4h.1M202.7 141.4h1.3M203.2 143.6l.2 .2v2.1h-.1v-2.1M203.3 144.1l-.3 .1v1.4l.3 .1M203.4 140.4l-.3 .3M203.5 144h.1v1.9h-.1zM203.6 144.3l.2-.1v1.4l-.2-.1M203.7 140.8v.1M203.7 140.9l.3 .5M204 141.4h.1"/>
<path d="M204.9 140.4l-.3 .3M206.4 140.4l-.3 .3M207.9 140.4l-.3 .3M209.1 140.4h-8.1v.3h8.1M211.2 140.4h19.6v.3h-19.6M211.2 143.6h13.5M212.1 140.4l-.3 .3M213.6 140.4l-.3 .3M215.1 140.4l-.3 .3M216.6 140.4l-.3 .3M218.1 140.4l-.3 .3M219.6 140.4l-.3 .3"/>
<path d="M221.1 140.4l-.3 .3M222.6 140.4l-.3 .3M223.5 141.4h.1M223.5 141.4h1.2M223.7 140.9l-.3 .5M223.7 140.8v.1M224.1 140.4l-.3 .3M224.7 145.4h-1.4v.9h1.4M224.7 141.4h.1M224.7 141.4v.9M224.7 142.6v.2M224.7 143.4v.3"/>
<path d="M224.7 142.3h.2M224.7 142.8l.2 .1M224.8 141.2l.1 .4 .9 .1M224.8 141.2h-.9l-.1-.1 .1-.1h6.7v.2l-.3 .1-.2 .3M224.8 142.3h.1M224.8 142.6h.1M224.8 142.8h.1M224.8 143.4h.1M224.8 143.7h.1M224.8 142.6h.2M224.8 143.7h5.9M224.9 142.3h.1"/>
<path d="M224.9 142.9h.1M224.9 143.4h.1M224.9 143.3l-.2 .1M224.9 142.2v.1M224.9 142.7v.2M224.9 143.4v.2M224.9 142.2h.1M224.9 142.7h.1M224.9 143.6h.1M224.9 144.4l-.2-.1v2.3l.2-.1M224.9 144.1h.1v2.5h-.1zM224.9 145.6l-.2 .1"/>
<path d="M225 142.6h.1M225 143.6h.1M225 142.2v.4M225 142.7v.9M225 146.5h5.3M225.2 143.4l.1 .2M225.2 144.2l.3 .1v1.4l-.3 .1M225.3 143.7l-.2 .2v2.1h.1l.1-2.2M225.3 143.8h4.7M225.4 142.4l-.2 .1v.9M225.5 144.4h4.3M225.5 145.6h4.3"/>
<path d="M225.6 140.4l-.3 .3M225.7 142.2l.1 .1-.5 .1M225.8 141.7v.1h-.3l-.2 .2 .2 .3 .2-.1M227 143.7l1.3 .1zM227.1 140.4l-.3 .3M227.1 143.4l-1.8 .2M227.1 143.8l.1 .4M227.1 143.5h.1M227.1 143.4h1.1M227.2 144.2h.9M227.4 142.9h.1M227.4 143h.1"/>
<path d="M227.4 143.1h.1M227.4 143.2h.1M227.4 143.4h.5h-.1M227.4 143.3h.1M227.4 143.4h.1M227.4 142.6h.4h-.4M227.4 142.7h.4zM227.4 142.8h.4zM227.4 142.9l.4-.1zM227.4 142.6h.1M227.4 142.7h.1M227.4 142.8h.1"/>
<path d="M227.4 142.9h.4zM227.4 143h.4zM227.4 143.1h.4zM227.4 143.2l.4-.1zM227.4 143.2h.4zM227.4 143.3h.4zM227.4 143.4h.4zM227.4 142.8v.2M227.4 143.2v.2M227.4 143.8v.3M227.4 143.4h.5M227.4 143.2v.1"/>
<path d="M227.4 142.9v.1M227.4 142.6v.1M227.5 142.5h.1M227.4 142.6l.4-.1zM227.4 143v.1M227.4 142.9h.5M227.4 142.8h.5h-.1M227.4 142.7v.1M227.4 143.2h.5h-.1M227.4 143.1v.1M227.4 142.8h.5M227.4 142.8v.1"/>
<path d="M227.4 143.1h.5M227.4 143.3h.5M227.6 142.5h.1M227.6 143.4h.2h-.1M227.6 142.1l-.1 .4M227.6 143.7h.1M227.6 142.1l.2 .2M227.7 142.1v.4l.1-.3M227.8 142.3l.1 .2h-.4M227.8 142.9h.1M227.8 143.1h.1M227.8 143.1l.1 .1"/>
<path d="M227.8 143.3h.1M227.8 142.6h.1M227.8 143.7h.1M227.9 143.3h-.5M227.9 142.6h-.1M227.9 142.7h.1M227.9 142.7h-.1M227.9 142.9h.1M227.9 142.9l-.1 .1M227.9 143h.1M227.9 143.3h.1M227.9 143.3h-.1"/>
<path d="M227.9 142.6h-.5M227.9 142.7h-.5M227.9 142.9l-.5 .1M227.9 143l-.5 .1M227.9 143v.1M227.9 142.5h.1M227.9 144.1l-.7 .1M227.9 144.1l.2 .1M227.9 143.4h.1M227.9 142.6l-.1 .1M227.9 142.6l-.1 .2M227.9 142.6h.1"/>
<path d="M227.9 142.8h.1M227.9 143h-.1M227.9 143.2h.1M227.9 143.1h.1M227.9 143.4h-.1M227.9 143v.2M227.9 143.8v.3M227.9 142.6l-.5 .1M227.9 143h-.5M228.2 143.5h.1M228.2 143.8l-.1 .4M228.2 143.4l.1 .2h2.2"/>
<path d="M228.6 140.4l-.3 .3M229.4 140.7v.2M229.7 141.7v.1h.3l.3 .2-.3 .3-.1-.1M229.9 142.2l-.2 .1 .4 .1M230 143.8l.1 2.2h.1v-2.1M230 143.7l.2 .2M230.1 144.2l-.3 .1v1.4l.3 .1M230.1 140.4l-.3 .3M230.1 142.4l.2 .1v.6l.2 .1M230.1 141.6l-.4 .1M230.3 144.1h.1v2.5h-.1zM230.4 144.4l.3-.1v2.3l-.3-.1"/>
<path d="M230.4 145.6l.3 .1M230.4 143h.1M230.4 141.4v1.6M230.5 143h.2M230.5 143.2l.2 .2M230.7 145.4h1.4M230.7 146.4h1.4M230.7 143.4l-.2 .2M230.7 143l.1 .1M230.7 140.8l.1 .2M230.7 141.4h-.3M230.7 140.7v.2h-19.5"/>
<path d="M230.8 141.3l-.1 .1M230.8 143.6l-.1 .1M230.8 141v.3M230.8 143.2v.4M231.3 145.8l.2-.2 .2 .2M231.3 145.8h.4l-.2 .2zM231.6 140.5h.7M231.7 140.3l.3 .2 .2-.2M232.1 144.3v3.2a.48 .48 0 0 0 .5 .4M232.3 146.3v1.3l.2 .1 .3-.2v-1.2M232.3 145.5v-1.2l.1-.2h.3l.1 .2v1.2M232.5 145.7v.7"/>
<path d="M232.6 145.3v1.6M232.6 143.9h.2l.2 .4M232.6 143.9a.42 .42 0 0 0-.5 .4M232.7 145.5v.7M233 144.3v3.2l-.2 .3-.2 .1M233.2 147.7l-.3 .3h-.7l-.7-.7v-.2l.7 .7M233.3 145.1h.1M233.4 143.8l.1 .2v2.7l-.6 1.1-.4 .1-.3-.1M233.4 145.2v.4M233.4 144.6v1M233.4 144.6l-.1 .4M233.4 144.6l.1 .1"/>
<path d="M233.5 145.5l-.1 .1M233.6 146.6v.1M233.6 146.7l-.4 1M233.7 143.6h.2M233.7 142.9v3.2M233.8 145.2h.1M233.9 144.4l.1 1.4h-.2zM233.9 140.7h.2v1.7l-.2 .5M234 144.8h.3M234 145.4h.3M234 144.6l.3 .1M234.3 144.8v.6"/>
<path d="M234.3 145.4v.2M234.3 144.6v.2M234.3 144.9h.1M234.3 145.3v.1M234.3 145.6h-.3M234.3 144.7v.9M234.3 145.1l.1 .2M234.4 144.9v.4M234.4 144.8l.1 .6M234.4 145.3v.1M234.4 144.9h.1M234.4 145.3l.1 .1"/>
<path d="M234.4 144.9l.1 .4M234.5 144.9h.1M234.5 144.9v.4M234.5 145.3h.1M234.5 145.3v.1M234.5 144.8v.6M234.5 144.9l.1 .4M234.6 144.8l-.1 .1M234.6 144.8l.1 .1M234.6 145.3h.1M234.6 145.3l-.1 .1M234.6 144.8l.1 .6"/>
<path d="M234.6 144.9l.1 .4M234.7 144.9v.3M234.7 145.3h.1M234.7 144.8v.5M121.7 162.5l-1.7 1.7"/>
<circle cx="107.5" cy="42.3" r=".58"/>
<circle cx="160.9" cy="58" r=".1"/>
<circle cx="161" cy="46.3" r=".1"/>
<circle cx="161" cy="44.8" r=".1"/>
<circle cx="161.5" cy="57.8" r=".1"/>
<circle cx="161.5" cy="56.4" r=".1"/>
<circle cx="161.9" cy="46.3" r=".1"/>
<circle cx="161.9" cy="44.8" r=".1"/>
<circle cx="162.1" cy="58" r=".1"/>
<circle cx="163.3" cy="58" r=".1"/>
<circle cx="163.4" cy="46.3" r=".1"/>
<circle cx="163.4" cy="44.8" r=".1"/>
<circle cx="163.9" cy="57.8" r=".1"/>
<circle cx="163.9" cy="56.4" r=".1"/>
<circle cx="164.3" cy="46.3" r=".1"/>
<circle cx="164.3" cy="44.8" r=".1"/>
<circle cx="164.5" cy="58" r=".1"/>
<circle cx="200.4" cy="57.6" r=".12"/>
<circle cx="202.2" cy="57.6" r=".12"/>
<circle cx="238.2" cy="58" r=".1"/>
<circle cx="238.3" cy="46.3" r=".1"/>
<circle cx="238.3" cy="44.8" r=".1"/>
<circle cx="238.7" cy="57.8" r=".1"/>
<circle cx="238.7" cy="56.4" r=".1"/>
<circle cx="239.2" cy="44.8" r=".1"/>
<circle cx="239.2" cy="46.3" r=".1"/>
<circle cx="239.3" cy="58" r=".1"/>
<circle cx="240.5" cy="58" r=".1"/>
<circle cx="240.7" cy="46.3" r=".1"/>
<circle cx="240.7" cy="44.8" r=".1"/>
<circle cx="241.1" cy="56.4" r=".1"/>
<circle cx="241.1" cy="57.8" r=".1"/>
<circle cx="241.6" cy="46.3" r=".1"/>
<circle cx="241.6" cy="44.8" r=".1"/>
<circle cx="241.7" cy="58" r=".1"/>
<circle cx="160.9" cy="73.1" r=".1"/>
<circle cx="161.5" cy="72.8" r=".1"/>
<circle cx="161.5" cy="71.4" r=".1"/>
<circle cx="162.1" cy="73.1" r=".1"/>
<circle cx="163.3" cy="73.1" r=".1"/>
<circle cx="163.9" cy="71.4" r=".1"/>
<circle cx="163.9" cy="72.8" r=".1"/>
<circle cx="164.5" cy="73.1" r=".1"/>
<circle cx="200.4" cy="72.7" r=".12"/>
<circle cx="202.2" cy="72.7" r=".12"/>
<circle cx="238.2" cy="73.1" r=".1"/>
<circle cx="238.7" cy="71.4" r=".1"/>
<circle cx="238.7" cy="72.8" r=".1"/>
<circle cx="239.3" cy="73.1" r=".1"/>
<circle cx="240.5" cy="73.1" r=".1"/>
<circle cx="241.1" cy="71.4" r=".1"/>
<circle cx="241.1" cy="72.8" r=".1"/>
<circle cx="241.7" cy="73.1" r=".1"/>
<circle cx="103.1" cy="94.8" r=".18"/>
<circle cx="107.7" cy="94.8" r=".75"/>
<circle cx="107.7" cy="94.8" r=".6"/>
<circle cx="108.8" cy="96.9" r=".75"/>
<circle cx="108.8" cy="96.9" r=".6"/>
<circle cx="160.9" cy="87.6" r=".1"/>
<circle cx="161.1" cy="99.4" r=".1"/>
<circle cx="161.4" cy="97.6" r=".1"/>
<circle cx="161.5" cy="85.9" r=".1"/>
<circle cx="161.5" cy="87.4" r=".1"/>
<circle cx="162.1" cy="87.6" r=".1"/>
<circle cx="163.3" cy="87.6" r=".1"/>
<circle cx="163.9" cy="87.4" r=".1"/>
<circle cx="163.9" cy="85.9" r=".1"/>
<circle cx="164.5" cy="87.6" r=".1"/>
<circle cx="200.4" cy="87.2" r=".12"/>
<circle cx="202.2" cy="87.2" r=".12"/>
<circle cx="238.2" cy="87.6" r=".1"/>
<circle cx="238.7" cy="87.4" r=".1"/>
<circle cx="238.7" cy="85.9" r=".1"/>
<circle cx="239.3" cy="87.6" r=".1"/>
<circle cx="240.5" cy="87.6" r=".1"/>
<circle cx="241.1" cy="87.4" r=".1"/>
<circle cx="241.1" cy="85.9" r=".1"/>
<circle cx="241.2" cy="97.6" r=".1"/>
<circle cx="241.5" cy="99.4" r=".1"/>
<circle cx="241.7" cy="87.6" r=".1"/>
<circle cx="161.1" cy="100.3" r=".1"/>
<circle cx="161.1" cy="101.7" r=".1"/>
<circle cx="241.5" cy="101.7" r=".1"/>
<circle cx="241.5" cy="100.3" r=".1"/>
<circle cx="103.5" cy="152.9" r=".5"/>
<circle cx="104.6" cy="152.9" r=".5"/>
</g>
<!-- layer: SECTION CUTS -->
<g fill="none" stroke="#000" stroke-width=".25">
<path d="M218.1 36.2h-8.6v7M209.5 44.7v1.6M209.5 47.9v8M209.5 57.4v1.6M159.9 79.3h-7.2v8.6M161.5 79.3h1.5M164.6 79.3h8M174.2 79.3h1.5M177.3 79.3h8M186.9 79.3h1.5M190 79.3h8M199.6 79.3h1.5"/>
<path d="M202.7 79.3h8M209.5 60.6v8M209.5 70.1v1.6M209.5 73.3v8M212.3 79.3h1.6M215.5 79.3h7.9M225 79.3h1.6M228.2 79.3h7.9M237.7 79.3h1.6M240.9 79.3h7.2v8.6M209.5 82.8v1.6M209.5 86v8"/>
<path d="M209.5 95.5v1.6M209.5 98.7v7h8.6"/>
</g>
<path d="M218.1 35.7l2.7 .5-2.7 .4zM152.2 87.9h.9l-.4 2.7zM247.6 87.9h.9l-.4 2.7zM218.1 105.3l2.7 .4-2.7 .5z" fill="#000" stroke="#000" stroke-width=".2"/>
<!-- layer: TITLE BLOCK -->
<g fill="none" stroke="#000" stroke-width=".25">
<path d="M3.2 3.3h272.6v209.4h-272.6zM235 8.2h36v10.4h-36zM235 15.1h36M244.5 11.7h26.5M244.5 8.2v10.4M3.2 154.8h57.1M3.2 158.9h57.1M3.2 150.6h57.1M3.2 146.8h57.1v37.9h-57.1M28.4 150.6v34.1M29.5 159.9h2.4v2.3h-2.4zM38.9 159.9h2.4v2.3h-2.4z"/>
<path d="M3.2 163.4h57.1M29.5 165.1h2.4v2.3h-2.4zM29.5 169h2.4v2.3h-2.4zM29.5 172.8h2.4v2.4h-2.4zM29.5 176.7h2.4v2.4h-2.4zM3.2 196.3h179.2M3.2 192.1h179.2v20.6M29.5 180.6h2.4v2.3h-2.4zM29.6 192.1v20.6M71.1 192.1v20.6M100.6 192.1v20.6M3.2 208.6h67.9"/>
<path d="M3.2 204.4h67.9M3.2 200.4h67.9M209.6 207h43.2M230.9 201.3v11.4M252.8 201.3v11.4M275.8 201.3h-66.2v11.4"/>
</g>
<!-- layer: 0 -->
<path d="M257.8 11.7v6.9" fill="none" stroke="#000" stroke-width=".25"/>
<g font-size="7.2">
<text x="225.6" y="186.4">ALUMINUM</text>
<text x="224.1" y="195">SECTIONAL</text>
</g>
<g font-size="2.4">
<text x="245.7" y="11.1">STANDARD MAX. VALUES</text>
<text x="236.6" y="12.7">MODEL</text>
<text x="238" y="17.8">522</text>
<text x="248.1" y="14.4">WIDTH</text>
<text x="249.3" y="17.8">18' 2&quot;</text>
<text x="260.7" y="14.4">HEIGHT</text>
<text x="261.6" y="17.8">14' 1&quot;</text>
<text x="26.1" y="149.4">OPTIONS</text>
<text x="7.6" y="153.6">OPENING WIDTH</text>
<text x="7.4" y="161.7">DOOR TRACK SIZE</text>
<text x="7.6" y="157.8">OPENING HEIGHT</text>
<text x="33" y="161.9">2&quot;</text>
<text x="42.4" y="161.9">3&quot;</text>
<text x="6.5" y="166.6">GLASS OPTIONS</text>
<text x="32.9" y="167.1">OPAQUE - WHITE</text>
<text x="32.9" y="171">OPAQUE - BLACK</text>
<text x="32.8" y="174.9">MIRRORED - GREY</text>
<text x="32.8" y="178.8">MIRRORED - BRONZE</text>
<text x="32.9" y="182.6">TRANSLUCENT BLACK</text>
<text x="8.4" y="195.2">COMPONENT</text>
<text x="42.9" y="195.1">MATERIAL</text>
<text x="79" y="195">OPERATION</text>
<text x="102" y="195.2">NOTES:</text>
<text x="6.9" y="203.2">HINGES/FIXTURES</text>
<text x="11" y="199.2">MATERIAL</text>
<text x="40.9" y="203.3">GALVANIZED STEEL</text>
<text x="41" y="199.1">6063-T6 ALUMINUM</text>
<text x="101.9" y="199.1">- WARRANTY: 1-YEAR LIMITED; 3-YEAR LIMITED POWDER COAT FINISH</text>
<text x="210.4" y="203.6">DWG. NO.</text>
<text x="230.7" y="199.8">522 ALUMINUM GLASS DOOR</text>
<text x="231.4" y="203.4">DATE:</text>
<text x="12.7" y="207.3">GLASS</text>
<text x="41.5" y="207.2">GLAZED AS NOTED</text>
<text x="76.5" y="205.6">MANUAL PULL ROPE</text>
<text x="210.3" y="209.1">SHEET</text>
<text x="231.6" y="209">BY:</text>
<text x="8.6" y="211.5">WEATHERSTRIP</text>
<text x="43.5" y="211.6">FLEXIBLE PVC</text>
</g>
<g font-size="2">
<text x="221.8" y="37.1">B</text>
<text x="79" y="43.7">1&quot; LAP</text>
<text x="255" y="71.6">DOOR</text>
<text x="143.8" y="74.5">OPENING</text>
<text x="144.7" y="72.1">FINISH</text>
<text x="254.3" y="74">HEIGHT</text>
<text x="70" y="86.7">GRADUATED</text>
<text x="71.4" y="89.1">END HINGE</text>
<text x="152.1" y="93.2">A</text>
<text x="247.6" y="93.2">A</text>
<text x="71.1" y="97.7">JOINT SEAL</text>
<text x="222" y="106">B</text>
<text x="196.3" y="109.9">ELEVATION</text>
<text x="192.2" y="124.7">FINISH OPENING</text>
<text x="193.8" y="121.5">DOOR WIDTH</text>
<text x="110" y="133.1">1 3/4&quot; THICK</text>
<text x="148.6" y="155">DOOR TRACKS</text>
<text x="204" y="153.8">CENTER</text>
<text x="156" y="160">END HINGE</text>
<text x="203.9" y="156.1">HINGE</text>
<text x="98.7" y="172.6">SECTION B-B</text>
<text x="195.5" y="171.8">SECTION A-A</text>
</g>
</svg>
